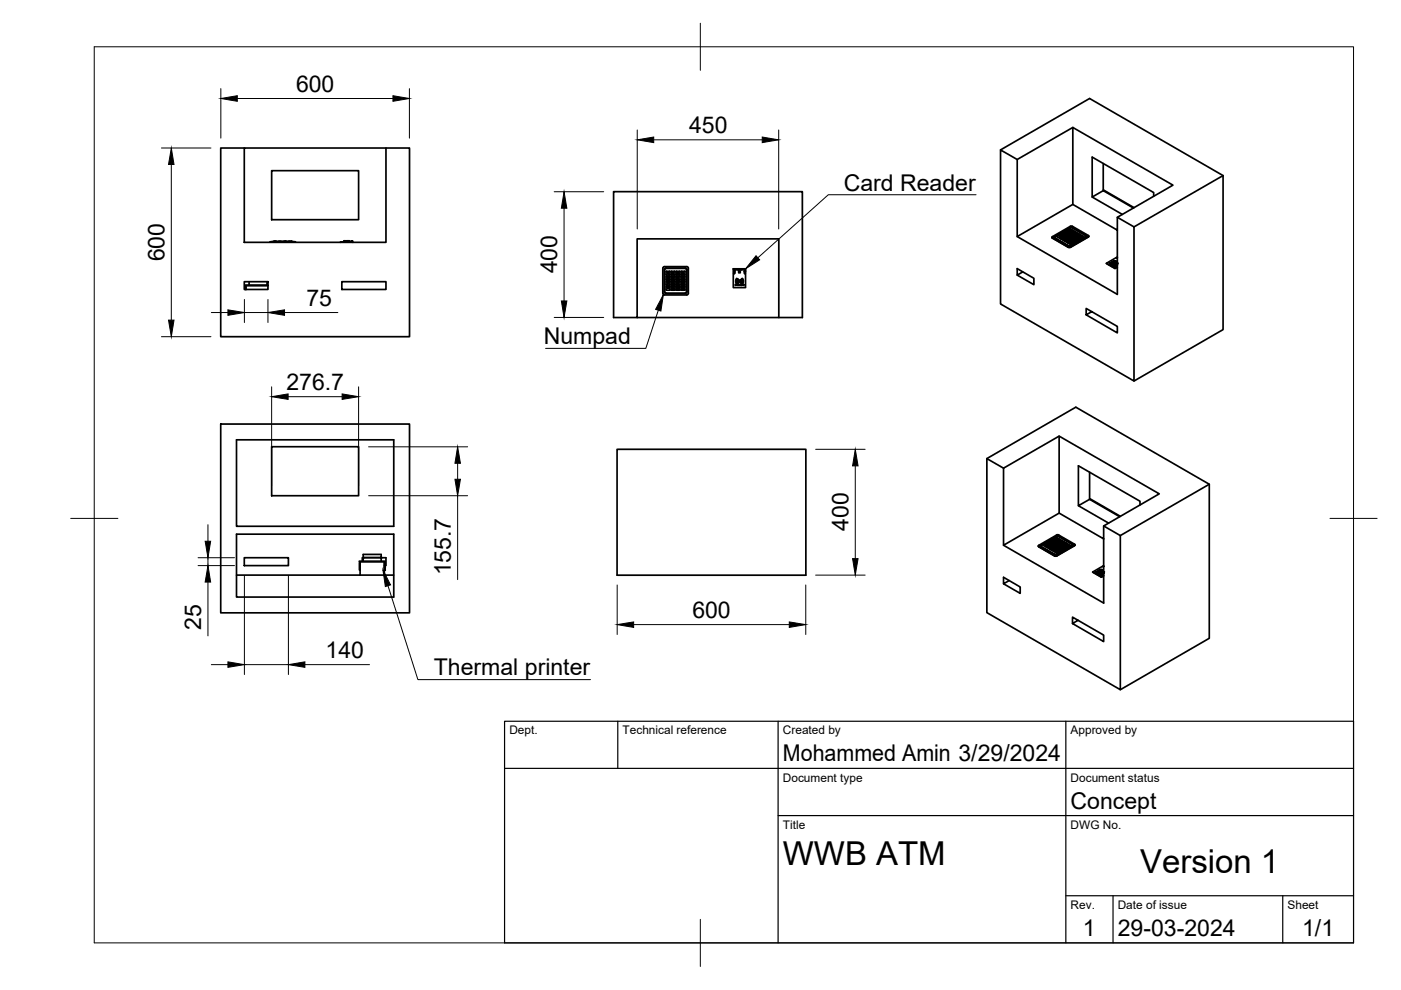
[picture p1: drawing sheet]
<svg xmlns="http://www.w3.org/2000/svg" width="297mm" height="210mm" viewBox="0 0 297 210" stroke-linecap="round" stroke-linejoin="round" font-family="sans-serif">
<!-- layer: Visible -->
<g fill="none" stroke="#000" stroke-width=".36">
<path d="M51.8 31.4h30v20h-30zM51.8 31.4h-5v40h40v-40h-5M57.6 36.2h18.4v10.4h-18.4zM212.1 31.8l18.9-10.9 28.3 16.3v32.7l-18.9 10.9M215.7 33.8l-3.6-2v32.6l28.3 16.4v-32.7l-3.5-2M227.5 27l-11.8 6.8v16.4l11.8-6.9M233.9 34.7v5.7M259.3 37.2l-18.9 10.9M51.8 59.7h5v1.7h-5zM52.8 59.7v.7M56.6 59.7v.7M57.2 51.3h5.5z"/>
<path d="M57.5 51.3h4.9M57.9 51.2h.1M58 51.2h.7M58 51.2h-.1M58.3 51.2h-.1M58.3 51.2h.1M58.4 51.2h.1M58.4 51.2h-.1M58.7 51.2h.1M59 51.2h.8M59 51.2h.1M59.2 51.2h.2"/>
<path d="M59.4 51.2h.2M59.8 51.2h.1M60.1 51.2h.8M60.1 51.2h.1M60.3 51.2h.1M60.5 51.2h-.2M60.6 51.2h-.1M60.9 51.2h.1M61.2 51.2h.1M61.2 51.2h.7M61.3 51.2h.1M61.8 51.2h-.4"/>
<path d="M61.9 51.2h.1M72.2 51.4h2.6M72.4 51.3h.1M72.5 59.7h9.3v1.7h-9.3zM72.7 51.3h.2M72.8 51.3h.1M72.9 51.3h.1M72.9 51.3v-.3v.3h.4M73 51.3h.1M73.1 51v.3zM73.1 51.3h.1M73.2 51.3h.1"/>
<path d="M73.2 51.3h.2M73.2 51l.1 .3zM73.3 51.3h.1M73.3 51.3h.4M73.4 51v.3zM73.4 51.3h.3M73.6 51v.3zM73.7 51.3h.4M73.7 51.3h.1M73.7 51.3l.1-.3v.3M73.8 51.3h.1M73.8 51.3h.2"/>
<path d="M73.9 51.3v-.3v.3M74 51.3h.1M74.1 51.3h.2M74.1 51.3v-.3v.3M74.5 51.1v.2M74.5 51.1h.2M74.5 51.1h.1M74.7 51.1h.1M74.7 51.1v.2M140.5 56.9v5.3M140.5 56.9l.4-.4 4.9 .1 .1 .3v5.3M140.9 57l.3-.2h4.1l.3 .2v4.9l-.1 .3h-4.3l-.3-.2z"/>
<path d="M140.9 57.2v4.7M140.9 57.2l.3-.3h4.1l.2 .2 .1 4.8-.3 .2M141.2 57.6v.7M141.2 58.7v.6M141.2 59.7v.7M141.2 59.3l.1 .1M141.2 58.3h.8M141.3 59.4h.7M141.3 58.6h.7M141.3 59.7h.7M141.3 59.6l-.1 .1M141.3 58.6l-.1 .1"/>
<path d="M141.5 59.8h.3l-.2 .5 .1-.4zM141.6 57.7h.1v.5zM141.7 58.8l.1 .4-.3-.1zM141.7 58.9l-.1 .1zM142 57.5l-.8 .1M142 59.6v.8M142 58.6v.8M142 57.5v.8M142.4 59.4h.6M142.4 58.6h.6M142.4 59.7h.6M142.4 58.6v.8"/>
<path d="M142.4 59.6l-.1 .8M142.6 57.8h.2l-.1 .3 .1 .1h-.3l.2-.3zM142.6 59.9h.2v.4h-.2zM142.6 58.8h.2l-.1 .1 .1 .1-.1 .2h-.2l.3-.1-.2-.1zM143 57.5l-.7 .1v.7h.7M143 57.5v.8M143 58.6v.8M143 59.6l.1 .8M143.4 57.5h.8v.8h-.8zM143.4 59.4h.7M143.4 58.6h.7M143.4 59.7h.7"/>
<path d="M143.4 58.6v.8M143.4 59.6v.8M143.6 59.9h.3l-.1 .4zM143.7 57.7l.2 .1v.2a.16 .16 0 0 1-.2 .2 .16 .16 0 0 1-.1-.2h.2zM143.8 58.8l.1 .3-.2 .1zM144.1 58.6v.8M144.1 59.6l.1 .8M144.5 57.5h.7v.8h-.7zM144.5 59.4h.7M144.5 58.6h.7M144.5 59.7h.7M144.5 58.6v.8"/>
<path d="M144.5 59.6l-.1 .8M144.7 58.8l.3 .1-.1 .3h-.2zM144.8 59l.1 .1zM144.8 58.9h.1zM144.8 57.7l.3 .5h-.5zM144.8 57.8l.1 .2h-.1zM145.2 58.6v.8M145.2 59.6v.8M155.5 57h2.6v4h-2.6zM155.7 57.7l.1 .1zM155.7 57.6h.1zM155.7 57.2l.1 .1z"/>
<path d="M155.7 57.4l.1 .1zM156.1 57h1.3l.1 .2h-1.4zM156.2 57.1h.1M156.2 59v.1M156.2 59.1a.81 .81 0 0 0 0 1.1M156.3 59.1a.69 .69 0 0 0 0 1M156.4 57.1h.1M156.4 59.2l-.1 .6 .1 .2M156.5 59.9h.1M156.5 59.3l-.1 .2 .1 .4v-.5M156.6 57.1h.1M156.6 59.8h.1"/>
<path d="M156.6 59.5v.3M156.6 59.4v.4M156.6 57.5h.4v.3h-.4zM156.7 57.1h.1M156.9 57.1h.1M157 59.4v.1M157 59.4v.4M157.1 57.1h.1M157.1 59.3h.1M157.1 59.4v.5M157.1 59.3l.1 .4-.1 .2M157.2 59.2l-.1 .1"/>
<path d="M157.2 59.2l.1 .3-.1 .5M157.2 57.1h.1M157.3 59.1a.69 .69 0 0 1 0 1M157.3 59.1a.71 .71 0 0 1 0 1.1M157.4 57.1h.1M157.8 57.2v.5l.3-.1M157.8 57.2l.1-.1 .2 .1M158 57.2v.4M216.9 57.7l-1.2 .6v-1.3l3.5 2v1.4l-3.5-2.1M223.5 50.3l.1 .2M223.6 50.3v-.1v.2l2.9 1.7M223.6 50.5l2.9 1.6"/>
<path d="M224.1 50.2h.1M224.1 50.2l.5-.4 .6 .4M224.2 50.2l.4 .3M224.6 50.5h.1M224.6 50.1h.1M224.7 50.1h.1M224.7 50v.1M224.9 50.1h.1M224.9 50.1h-.3M224.9 49.7v.1M224.9 50.6h.1M224.9 49.8l.5-.4 .6 .4"/>
<path d="M224.9 49.8l.5 .3 .6-.3M224.9 50.6l.6-.3 .5 .3M224.9 50.6l.5 .3M225.2 50.2l-.5 .3M225.2 50.6l.4-.1-.2 .2zM225.2 50.2h.1M225.3 50.6l.3-.1zM225.4 50.9h.1M225.4 49.6l.3 .1M225.6 50.5l-.3 .1M225.6 49.6h-.2h.2l-.4 .1h.5M225.6 50.5l-.2 .2-.2-.1"/>
<path d="M225.6 49.3l.5 .3M225.6 50.2h.1M225.6 51.1l.5 .3M225.6 51l.5-.3 .6 .3M225.6 50.2l.6-.4 .5 .4M225.6 49.3l.6-.3 .5 .3M225.6 49.3h.1M225.6 51v.1M225.7 50.2l.4 .3M225.7 49.7h-.5M225.7 49.7h.1M225.9 51h.2"/>
<path d="M226 50.2h.3M226 50.6l-.5 .3M226 49.7v.1M226 50.6h.1M226 49.2l.1 .1M226 50.2l.2-.2 .2 .1-.4 .1M226 51h.1M226 51.1h.2M226 50.2h.2zM226 50.2h.2M226.1 49.2h.2zM226.1 50.9v.1"/>
<path d="M226.2 51h.1M226.1 51h.1M226.1 50.5h.1M226.1 51.3h.1M226.2 50.1h.1M226.2 51.1h-.1M226.2 51.1l.2-.1-.3-.1-.2 .1 .2 .1M226.3 49.2h-.2M226.3 51.1h-.1M226.3 50.1h.1M226.4 50.9l-.1 .1M226.4 51h-.2"/>
<path d="M226.4 50.1l-.1 .1M226.4 48.9l.5 .3 .6-.3M226.4 51.5l.5 .3 .6-.3M226.4 51.5l.5-.4 .6 .4M226.4 48.8l.5-.3 .6 .3M226.4 48.8v.1M226.4 50.1h.1M226.4 51.5h.1M226.4 49.2l-.4 .2M226.4 49.2l-.2 .2M226.4 49.2h-.4l.2 .2M226.4 51h-.1"/>
<path d="M226.5 52.1h.4M226.7 51.5l.3-.2 .2 .1-.2 .2zM226.7 50.2l-.5 .3M226.7 49.7h.3M226.7 49.3h.1M226.7 51v.1M226.7 50.2h.1M226.7 51.1l-.5 .3M226.7 49.3l-.6 .3M226.8 51.5l.3-.1zM226.8 49.7h.1M226.8 49.6l.1 .1"/>
<path d="M226.9 50.5v.1M226.9 50.5h.3l-.4 .2zM226.9 50.5h.1M226.9 48.3l-3.3 1.8v.4M226.9 50.9h.1M226.9 48.2l.5 .1 2.9 1.6v.3M226.9 48l-3.8 2.2M226.9 48h.5M226.9 48.7l-.1 .2M226.9 48.7h.2M226.9 48.7h.1M227 49.6h.2"/>
<path d="M227 49.7h.1M227.1 50.5h.1M227.1 50.5h-.2M227.1 51.4l-.3 .1M227.1 48.8l-.3 .1M227.1 48.8l-.3 .2M227.2 51.4l-.3 .2-.2-.1M227.2 51.1l.4 .3M227.2 50.2h.1M227.2 49.3l.6 .3M227.2 50.5l-.5 .1M227.2 51l.4-.3 .6 .3"/>
<path d="M227.2 50.2l.4-.4 .6 .4M227.2 49.3l.5-.3 .5 .3M227.2 49.3h.1M227.2 51v.1M227.2 51.4h.1M227.2 50.2l.4 .3M227.2 49.6h-.2v.2M227.2 49.6l-.5 .1 .3 .1M227.4 48l3.4 2.1-4 2.3h-.3l-3.3-2v-.2M227.4 49.3l.3 .1M227.4 49.3l.5-.1-.3 .1v.1zM227.5 51l.2 .1"/>
<path d="M227.5 50.6l-.5 .3M227.5 50.6l-.5-.3-.6 .3 .5 .3M227.5 49.8l-.5-.4-.6 .3 .5 .4 .6-.3M227.5 48.8v.1M227.5 51.5h.1M227.5 48.9h.1M227.5 50.6h.1M227.5 49.7v.1M227.5 50.9h.3l.2 .1-.4-.1 .1 .2-.1 .1zM227.5 51h.5M227.6 49.2h.2M227.6 51.3h.2"/>
<path d="M227.6 50.5h.2M227.7 50.2h-.1M227.9 49.2l-.3 .1M227.9 50.6h.1M227.9 49.7v.1M227.9 50.1l-.4 .1h.3M227.9 50.1l-.4 .1M227.9 49.8l.5-.4 .6 .4M227.9 50.1h-.2M227.9 49.8l.6 .3 .5-.3M227.9 50.6l.6-.3 .5 .3M227.9 50.6l.5 .3"/>
<path d="M228.2 50.6h.3M228.2 50.6l.3-.2 .1 .1-.1 .2zM228.2 49.7h.3M228.2 50.2l-.5 .3M228.2 51.1l-.5 .3M228.2 50.2h.1M228.2 49.3l-.5 .3M228.2 49.3h.1M228.2 51v.1M228.3 50.6h.2zM228.3 50.6h.2M228.3 49.7h.1"/>
<path d="M228.4 49.7h.1M228.4 50.9h.1M228.4 49.6h.2M228.4 49.6l.3 .1-.3 .1-.2-.1h.1M228.4 49.6h.2l-.3 .1M228.5 50.5h.1zM228.5 50.5h.1M228.6 50.5l-.1 .1M228.6 50.5h.1M228.7 49.6l-.2 .1M228.7 50.2h.1M228.7 50.2l.5-.4 .5 .4"/>
<path d="M228.7 50.2l.5 .3M228.9 50.1l.3 .1M229 50.6l-.5 .3M229 50.6h.1M229 49.7v.1M229.1 50.1h.2zM229.2 50.5h.1M229.3 50.1h-.2M229.4 50.1l-.3 .2M229.4 50.1l-.2 .2-.3-.1M229.4 50.1l-.5 .1M229.7 50.2l-.4 .3"/>
<path d="M229.8 50.2h-.1M230.2 49.9l-3.1-1.7-3.5 2M230.2 50.2l-3.3 1.9M230.2 49.9l.1 .2M230.2 49.9v.3M230.3 50.2l-3.3 1.9h-.5M230.4 50.1l-.1 .1M230.8 50.1h.1M230.8 50.1l-4 2.4-.3-.1-3.5-2.1M231.6 41.8l6.4 3.7M233.9 40.3l6.5 3.7M234.6 55.8l1.8 1.1"/>
<path d="M235.2 55.8h.2M235.2 55.7l.2 .1zM235.4 55.9h.1M235.4 55.9h.2zM235.6 55.9h.1M235.5 55.9h.1M235.5 55.9v.1M235.5 56h.1M235.5 56h.2M235.6 56h-.1M235.6 56h.1M235.6 55.8a.68 .68 0 0 1 .8-.5 .7 .7 0 0 0-.8 .5"/>
<path d="M235.6 55.9v.1M235.6 55.9l.1 .1M235.6 56h.1zM235.6 55.8h.1M235.6 56.1l.2-.1zM235.6 56.1h.1M235.7 56.1l.1-.1zM235.7 56h-.1M235.8 56l-.1 .1M235.8 55.8h.1M235.8 56.1h.1M235.8 56.1h.2z"/>
<path d="M235.9 55.8h.1M235.9 56.1h.1M235.9 56.2h.1M236 56.1l-.1 .1M236 56.2h.1M236 56.2h-.1M236 56.3h.1M236 55.8h.1M236.1 56.2v.1M236.1 56.2h.1M236.1 56.2h-.2M236.1 56.3h.1"/>
<path d="M236.1 56.2l.1 .1M236.1 56.3h-.1M236.2 56.4h.1M236.2 56.3h.1M236.2 56.3h-.1M236.2 55.8h.1M236.2 56.3v.1M236.3 56.3h-.1M236.3 56.3l-.1 .1M236.3 55.7l.3 .1-.3 .1zM236.3 55.7l.3 .1zM236.4 56.5h.2"/>
<path d="M236.4 56.4l.2 .1zM236.4 55.4l-.3 .1-.3 .3M236.4 56.2h.5l-.5 .1M236.4 55.5h.1M236.4 55.6v.1M236.4 56h.1M236.4 55.6l-.2 .2M236.4 56l.5-.2zM236.4 56.1l.5-.1zM236.4 55.5l-.5 .3M236.4 55.6l-.3 .2M236.4 55.6l-.4 .2"/>
<path d="M236.6 55.8h-.3h.3M236.7 55.8l-.3 .2M236.7 55.8h.1M236.9 54.5l-2.3 1.3 1.8 1.1 .5-.3M236.9 48.8l-9.4-5.5v-16.3l21.2 12.3-11.8 6.8v16.3l-21.2-12.2M236.9 56.7l-.5 .2M236.9 54.6l-.2 .1M236.9 56.1l-.5 .1M244.6 41.6v-.8l-13-7.5v8.5l2.3-1.4 6.4 3.7M52.1 60.6v.8v-.6h-.1v.6M56.8 60.4l-4.8 .1 4.8 .1M135.1 67.3v-16.7h30v16.7h-35v-26.7h40v26.7h-5"/>
<path d="M140.5 62.2l.4 .3h4.7l.3-.3M140.9 61.9l.3 .2M141.2 62.2h4.1M141.2 60.8v.7M141.2 61.5h.8M141.2 60.4l.8 .1M141.5 60.9h.2v.2h-.2zM142 60.7l-.8 .1M142 60.7v.8M142 61.5h.1M142 60.4v.1M142.3 60.4l.7 .1"/>
<path d="M142.3 61.5h.7M142.6 60.9l.2 .1-.1 .4-.1-.1zM142.6 61h.2l-.1 .3zM143 60.7h-.7v.8M143 60.7l.1 .8M143.1 60.4l-.1 .1M143.1 61.5h-.1M143.4 61.5h.8M143.4 61.5v-.8h.7l.1 .8M143.4 60.4h.8M143.7 60.9l.2 .1-.1 .4v-.2l-.1 .2-.1-.2zM143.8 61.1h.1"/>
<path d="M144.4 60.4h.8M144.4 61.5h.8M144.4 61.5l.1-.8h.7v.8M144.7 60.9l.3 .1-.1 .4h-.2zM144.7 61h.2v.3h-.2zM156.2 60.3l.1 .2zM156.3 60.4h.1M156.2 60.2h.1M156.3 60.3l.1 .2zM156.5 60.3v.2zM156.5 60.3l.1 .2zM156.5 60.4l.1 .1z"/>
<path d="M156.7 60.4h.1M156.7 60.3l.2 .2zM156.8 60.4h.1M157 60.3l.1 .2zM157.1 60.3l.1 .2zM157.1 60h.1M157.2 60.4l.1 .1zM231.5 66.1l-1.2 .7v-1.4l6.6 3.8v1.4l-6.6-3.8M46.8 89.9h40v40h-40zM50.1 93.3h33.4v18.3h-33.4zM57.6 94.7h18.4v10.4h-18.4zM130.8 95.3h40.1v26.7h-40.1z"/>
<path d="M209.2 97.2l18.9-10.9 28.3 16.4v32.6l-18.9 10.9M212.8 99.3l-3.6-2.1v32.7l28.3 16.3v-32.6l-3.5-2.1M224.6 92.5l-11.8 6.8v16.3l11.8-6.8M50.1 113.3h33.4v13.3h-33.4zM51.8 118.3h9.4v1.6h-9.4zM76.2 119h5.4l.1 .1zM76.2 119.3h.1v1.6h-.1zM76.3 119.1v2.8M77 119v-.8h3.8v.8M77 117.6h3.8v.6h-3.8zM77 118.3h-.2v.7M80.8 118.3h1v1.6h-.2"/>
<path d="M81.5 119.3h.1v1.6h-.1zM81.5 119.1v2.8M220.1 115.8l.2 .1M220.7 115.7v-.1v.3M220.7 115.6l3.3-1.9 .3-.1 3.1 1.7v.3M221.2 115.6l.5 .3 .6-.3M221.2 115.6l.5-.3 .6 .3M221.2 115.6h.1M221.7 115.6h.2M221.7 115.5h.1M221.8 115.5h.1M222 115.5h-.3"/>
<path d="M222 116.1l.5-.4 .6 .4M222 115.2l.5-.4 .6 .4M222 115.5h-.1M222 115.2h.1M222 116.1h.1M222 116.1l.5 .3 .5-.3M222.3 116l.4-.1-.2 .2zM222.3 115.6h.1M222.4 116h.3zM222.5 115l.2 .1-.4 .1 .5-.1M222.5 115l.3 .1M222.5 115l.2 .1"/>
<path d="M222.7 116h-.3M222.7 116l-.2 .1-.2-.1M222.7 114.7l.1 .1M222.7 115.6l.5 .3 .6-.2M222.7 115.6l.5-.3 .6 .3M222.7 114.7l.6-.3 .5 .3M222.7 114.7v.1M222.7 115.6h.1M222.8 115.1h.1M222.8 114.8l.4 .3M222.8 116.5l.4 .3M222.8 115.1l-.5 .1"/>
<path d="M223 116.5h.2M223 115.6h.1M223.1 114.7h.4l-.3 .1zM223.1 115.2h.1M223.1 114.7l.1 .1M223.1 115.2l-.5 .3-.6-.3M223.1 116.1h.1M223.1 115.7l.2-.2h.2l-.4 .2M223.1 116.4h.4l-.3 .2zM223.1 116.4v.1M223.1 116.5l.2 .1M223.1 115.6h.2z"/>
<path d="M223.1 115.6h.1M223.2 115.6h.1M223.2 114.7h.2zM223.2 116.4h.1M223.2 115h.1M223.2 116.8h.1M223.3 116.5h.1M223.2 116.5h.1M223.3 115.5h.1zM223.3 115.5h.1M223.4 114.8h-.3M223.4 114.7h-.2"/>
<path d="M223.4 116.5l-.1 .1M223.5 116.3l-.1 .1M223.5 116.5h-.2M223.5 115.5l-.2 .2-.3-.1M223.5 114.3h.1M223.5 116.1h.1M223.5 116.9v.1M223.5 115.2l.6 .3M223.5 116.9l.5-.3 .6 .3M223.5 115.2l.5-.4 .6 .4M223.5 114.3l.5-.3 .6 .3M223.5 115.2h.1"/>
<path d="M223.5 116v.1M223.5 116.9h.1M223.5 116.1l.6 .3M223.5 117l.6 .2M223.5 116l.6-.3 .5 .4M223.5 116h.1M223.5 114.4l.5 .2M223.5 114.7l-.2 .1M223.5 116.4l-.1 .1M223.7 116.9l.4-.2 .1 .1-.1 .2zM223.8 115.2h.3M223.8 115.1h.5h-.3v.2z"/>
<path d="M223.8 114.8l-.5 .3M223.8 116.5l-.5 .3M223.8 116.5l-.6-.3-.4 .3M223.8 116.1l.3-.2h.1zM223.8 114.7v.1M223.8 115.6h.1M223.8 116.5h.1M223.9 116.9l.3-.1zM223.9 115.2h.1M223.9 115.1l.1 .1M223.9 116h.1M224 114.6h.1"/>
<path d="M224 113.7l-3.3 1.9M224 114.1l.2 .1M224.1 115.1h.2M224.1 114.2l-.3 .2 .4-.2-.4 .2M224.1 115.2h.1M224.2 116h-.2M224.2 116.9h-.3M224.2 116.9l-.2 .1-.3-.1M224.2 116.5h.1M224.2 115.6l.5 .3 .6-.3M224.2 114.7l.1 .1M224.2 116l-.4 .1"/>
<path d="M224.2 115.6l.5-.3 .6 .3M224.2 114.7l.6-.3 .5 .3M224.2 114.7v.1M224.2 115.6h.1M224.2 116.9h.1M224.3 116.4l.5-.2 .5 .3M224.3 116.4h.1M224.3 116.5l.4 .3M224.3 114.8l.4 .3M224.5 113.7l2.8 1.7M224.5 114.7l.3 .1M224.5 114.7h.4l-.2-.1h.1l.2 .1-.3 .1v.1z"/>
<path d="M224.6 116.5l.2 .1M224.6 115.6h.3M224.6 116.4l.2-.1 .2 .2-.3-.1 .1 .2h-.1zM224.6 114.4l-.5 .2M224.6 116.1l-.5 .3M224.6 117l-.5 .2M224.6 115.2h.1M224.6 116.5h.1M224.6 116.9h.1M224.6 116.1h.1M224.6 116.9v.1M224.6 115.2l-.5 .3"/>
<path d="M224.6 114.3h.1M224.6 116.5h.4M224.7 114.6l.2 .1M224.7 116.8h.2M224.7 115h.2M224.8 115.6h-.2M224.9 115.6h.1M225 115.5l-.4 .2M225 115.5h-.4v.2M225 115.5l-.2 .1M225 114.7l-.3 .1M225 116.1h.1"/>
<path d="M225 115.2l.5 .3 .6-.3M225 115.2l.5-.4 .6 .4M225 114.7h.1M225 115.2h.1M225 116v.1M225 116.1l.5 .3 .6-.3M225 116l.6-.3 .5 .4M225 116h.1M225 116.5h.1M225.3 116l.3 .1M225.3 116l.3-.1 .1 .1-.1 .1zM225.3 116.5l-.5 .3"/>
<path d="M225.3 114.8l-.5 .3M225.3 115.2h.3M225.3 114.7v.1M225.3 115.6h.1M225.3 116.5h.1M225.4 116h.1zM225.4 116l.1 .1M225.4 115.2h.1M225.5 115.1v.1M225.5 115l.2 .1M225.5 115l.2 .1-.4 .1h.1M225.5 115l.2 .1h-.3"/>
<path d="M225.5 116h.2zM225.6 115.9h.1M225.6 115.2h.1M225.6 115.9l-.1 .1M225.6 115.9l.1 .1M225.7 115.1l-.1 .1M225.7 116h-.1M225.7 116h.1M225.8 115.6h.1M225.8 115.6l.5-.3 .5 .3M225.8 115.7l.5 .2M226 115.6l.3 .1"/>
<path d="M226 115.6l.5-.1-.2 .3zM226.1 115.2h.1M226.1 116.1h.1M226.2 115.6l.2-.1zM226.4 115.5l-.2 .1M226.5 115.5l-.3 .2M226.8 115.6h.1M226.8 115.6l-.5 .3M227.3 115.4l-3.1-1.7-3.6 2 .1 .2-.1-.2M227.3 115.4l.1 .1M227.3 115.4v.2l-3.4 2-3.2-1.7M227.4 115.7l-3.5 1.9h-.3l-2.9-1.7"/>
<path d="M227.5 115.5l-.1 .2M227.5 115.5h.1M227.9 115.5l-.1 .2-3.9 2.2h-.3l-3.4-2 3.7 2 4-2.4-3.4-2.1h-.3l-3.9 2.2v.3M228.6 107.2l6.4 3.7M231 105.7l6.5 3.8M231 100.1v5.8M234 119.9l-2.3 1.4 1.8 1 .5-.2M234 114.3l-9.4-5.5v-16.3l21.2 12.2-11.8 6.8v16.4l-21.2-12.3M241.7 107.1v-.8l-13.1-7.5v8.4l2.4-1.3 6.4 3.7M256.4 102.7l-18.9 10.9M50.1 121.9h33.4M76.3 120.4h.1"/>
<path d="M76.3 120.9h.1M214 123.1l-1.2 .7v-1.4l3.5 2.1v1.3l-3.5-2M228.6 131.5l-1.2 .7v-1.4l6.6 3.9v1.3l-6.6-3.8M231.7 121.3l1.8 1M232.3 121.3h.2M232.3 121.2h.2zM232.5 121.4l.2-.1zM232.5 121.4h.1M232.6 121.4h.1M232.6 121.3l.1 .1M232.6 121.4h.2M232.7 121.4h.1"/>
<path d="M232.7 121.4h-.1M232.7 121.5h.1M232.7 121.5l.1-.1-.1 .1M232.7 121.3h.1M232.7 121.5h.2zM232.8 121.5h.1zM232.8 121.4l-.1 .1M232.9 121.5v.1M232.9 121.6h.1M232.9 121.6h.2zM233 121.6h.1M233 121.3h.1"/>
<path d="M233 121.6h-.1M233 121.7h.1M233 121.6l.1 .1M233.1 121.6h-.1M233.1 121.6l-.1 .1M233.1 121.6h.1M233.1 121.7h.1M233.1 121.3h.1M233.1 121.2l.4-.2-.3 .2M233.2 121.7h.1M233.2 121.7h-.1M233.2 121.7l.1 .1"/>
<path d="M233.2 121.7v.1M233.3 121.8h.1M233.3 121.7h.1M233.3 121.7h-.1M233.3 121.7l-.1 .1M233.3 121.1h.2l-.2 .1zM233.4 121.2h.3zM233.4 121.2h.3l-.3 .1zM233.5 121.9h.1M233.5 121.9h.2zM233.5 120.9h.1M233.5 120.9v.1"/>
<path d="M233.5 121.1h.1M233.5 121.6v.1M233.5 120.9l-.5 .1-.1 .2M233.5 120.8a.67 .67 0 0 0-.8 .4 .7 .7 0 0 1 .8-.4M233.5 120.9l-.5 .3 .5-.3M233.8 121.2l-.3 .2M233.9 121.2l-.4 .3 .5-.3M233.9 121.3h.1M234 121.4l-.5 .2M234 122.1l-.5 .3M234 121.6l-.5 .1 .5-.1M234 120.1h-.2h.2"/>
<path d="M234 120.1h-.2M234 121.5l-.5 .1"/>
<circle cx="142.7" cy="60" r=".05"/>
<circle cx="143.8" cy="59.1" r=".07"/>
<circle cx="143.8" cy="60" r=".06"/>
<circle cx="155.6" cy="58" r=".1"/>
<circle cx="155.8" cy="57.3" r=".03"/>
<circle cx="156.8" cy="59.6" r=".16"/>
<circle cx="157.9" cy="58" r=".1"/>
<circle cx="226.3" cy="50.1" r=".04"/>
<circle cx="227" cy="50.5" r=".06"/>
<circle cx="227.6" cy="50.2" r=".05"/>
<circle cx="142.7" cy="60.2" r=".07"/>
<circle cx="144.8" cy="60" r=".2"/>
<circle cx="155.9" cy="60.4" r=".1"/>
<circle cx="156.9" cy="60.4" r=".07"/>
<circle cx="157.6" cy="60.4" r=".1"/>
<circle cx="224.1" cy="116" r=".06"/>
<circle cx="224.7" cy="115.6" r=".04"/>
</g>
<g fill="#000">
<circle cx="72.4" cy="51.3" r=".18"/>
<circle cx="72.5" cy="51.3" r=".18"/>
<circle cx="72.7" cy="51.3" r=".18"/>
<circle cx="72.9" cy="51.3" r=".18"/>
<circle cx="73" cy="51.3" r=".18"/>
<circle cx="73.2" cy="51.3" r=".18"/>
<circle cx="73.4" cy="51.3" r=".18"/>
<circle cx="73.5" cy="51.3" r=".18"/>
<circle cx="73.6" cy="51.3" r=".18"/>
<circle cx="73.8" cy="51.3" r=".18"/>
<circle cx="74" cy="51.3" r=".18"/>
<circle cx="74.3" cy="51.3" r=".18"/>
<circle cx="156.3" cy="59.2" r=".18"/>
<circle cx="156.5" cy="59.3" r=".18"/>
<circle cx="157" cy="59.8" r=".18"/>
<circle cx="157.2" cy="59.2" r=".18"/>
<circle cx="223.5" cy="50.3" r=".18"/>
<circle cx="225.2" cy="50.6" r=".18"/>
<circle cx="225.6" cy="50.5" r=".18"/>
<circle cx="226.3" cy="50.2" r=".18"/>
<circle cx="226.7" cy="49.7" r=".18"/>
<circle cx="227.2" cy="50.5" r=".18"/>
<circle cx="227.5" cy="50.2" r=".18"/>
<circle cx="228" cy="51" r=".18"/>
<circle cx="228.2" cy="49.7" r=".18"/>
<circle cx="228.5" cy="50.6" r=".18"/>
<circle cx="228.7" cy="49.6" r=".18"/>
<circle cx="235.4" cy="55.9" r=".18"/>
<circle cx="235.5" cy="55.9" r=".18"/>
<circle cx="235.5" cy="56" r=".18"/>
<circle cx="235.6" cy="55.9" r=".18"/>
<circle cx="235.6" cy="55.8" r=".18"/>
<circle cx="235.6" cy="56.1" r=".18"/>
<circle cx="235.8" cy="55.8" r=".18"/>
<circle cx="235.8" cy="56.1" r=".18"/>
<circle cx="235.8" cy="56" r=".18"/>
<circle cx="235.9" cy="56.1" r=".18"/>
<circle cx="235.9" cy="56.2" r=".18"/>
<circle cx="235.9" cy="55.8" r=".18"/>
<circle cx="236" cy="56.1" r=".18"/>
<circle cx="236" cy="55.8" r=".18"/>
<circle cx="236" cy="56.3" r=".18"/>
<circle cx="236.1" cy="56.3" r=".18"/>
<circle cx="236.1" cy="56.2" r=".18"/>
<circle cx="236.2" cy="55.8" r=".18"/>
<circle cx="236.2" cy="56.3" r=".18"/>
<circle cx="236.3" cy="55.8" r=".18"/>
<circle cx="236.3" cy="56.3" r=".18"/>
<circle cx="236.4" cy="56.1" r=".18"/>
<circle cx="236.4" cy="55.4" r=".18"/>
<circle cx="236.4" cy="55.3" r=".18"/>
<circle cx="236.4" cy="56" r=".18"/>
<circle cx="236.4" cy="55.7" r=".18"/>
<circle cx="236.4" cy="56.2" r=".18"/>
<circle cx="236.4" cy="56.3" r=".18"/>
<circle cx="236.4" cy="55.6" r=".18"/>
<circle cx="236.4" cy="55.5" r=".18"/>
<circle cx="236.6" cy="55.8" r=".18"/>
<circle cx="236.7" cy="55.8" r=".18"/>
<circle cx="236.9" cy="55.8" r=".18"/>
<circle cx="156.3" cy="60.1" r=".18"/>
<circle cx="157.2" cy="60.1" r=".18"/>
<circle cx="77" cy="118.2" r=".18"/>
<circle cx="80.8" cy="118.2" r=".18"/>
<circle cx="81.5" cy="119.9" r=".18"/>
<circle cx="220.6" cy="115.8" r=".18"/>
<circle cx="222.3" cy="116" r=".18"/>
<circle cx="222.7" cy="116" r=".18"/>
<circle cx="223.4" cy="115.6" r=".18"/>
<circle cx="223.8" cy="115.2" r=".18"/>
<circle cx="224.2" cy="116" r=".18"/>
<circle cx="224.6" cy="115.6" r=".18"/>
<circle cx="225" cy="116.5" r=".18"/>
<circle cx="225.3" cy="115.2" r=".18"/>
<circle cx="225.6" cy="116.1" r=".18"/>
<circle cx="225.7" cy="115.1" r=".18"/>
<circle cx="81.5" cy="120.4" r=".18"/>
<circle cx="81.5" cy="120.9" r=".18"/>
<circle cx="232.5" cy="121.4" r=".18"/>
<circle cx="232.6" cy="121.3" r=".18"/>
<circle cx="232.6" cy="121.4" r=".18"/>
<circle cx="232.7" cy="121.4" r=".18"/>
<circle cx="232.7" cy="121.3" r=".18"/>
<circle cx="232.7" cy="121.5" r=".18"/>
<circle cx="232.9" cy="121.3" r=".18"/>
<circle cx="232.9" cy="121.5" r=".18"/>
<circle cx="232.9" cy="121.6" r=".18"/>
<circle cx="233" cy="121.6" r=".18"/>
<circle cx="233" cy="121.3" r=".18"/>
<circle cx="233" cy="121.7" r=".18"/>
<circle cx="233.1" cy="121.6" r=".18"/>
<circle cx="233.1" cy="121.3" r=".18"/>
<circle cx="233.1" cy="121.7" r=".18"/>
<circle cx="233.2" cy="121.6" r=".18"/>
<circle cx="233.2" cy="121.7" r=".18"/>
<circle cx="233.3" cy="121.3" r=".18"/>
<circle cx="233.3" cy="121.7" r=".18"/>
<circle cx="233.4" cy="121.3" r=".18"/>
<circle cx="233.4" cy="121.8" r=".18"/>
<circle cx="233.5" cy="121.7" r=".18"/>
<circle cx="233.5" cy="121.1" r=".18"/>
<circle cx="233.5" cy="121.5" r=".18"/>
<circle cx="233.5" cy="120.8" r=".18"/>
<circle cx="233.5" cy="121.6" r=".18"/>
<circle cx="233.5" cy="120.9" r=".18"/>
<circle cx="233.5" cy="121" r=".18"/>
<circle cx="233.5" cy="121.4" r=".18"/>
<circle cx="233.7" cy="121.3" r=".18"/>
<circle cx="233.8" cy="121.3" r=".18"/>
<circle cx="234" cy="121.3" r=".18"/>
</g>
<!-- layer: BORDER -->
<path d="M20 9.9h267v190h-267zM148.5 4.9v10M15 109.9h10M282 109.9h10M148.5 194.9v10" fill="none" stroke="#000" stroke-width=".21"/>
<!-- layer: TITLEBLOCK -->
<path d="M107 152.9h180v47h-180zM131 152.9v10M165 152.9v47M226 152.9v47M107 162.9h180M165 172.9h122M226 189.9h61M236 189.9v10M272 189.9v10" fill="none" stroke="#000" stroke-width=".25"/>
<!-- layer: FD_Dimensions -->
<g fill="none" stroke="#000" stroke-width=".21">
<path d="M46.8 18.8v10.5M86.8 18.8v10.5M34.2 31.4h10.5M36.3 34.9v33M50.3 20.9h33M135.1 27.6v20.9M138.6 29.6h23M165.1 27.6v20.9M117.5 40.7h10.5M119.6 44.1v19.7M34.2 71.4h10.5M44.8 66.3h3.5"/>
<path d="M51.8 63.5v4.9M51.8 66.3h5M56.8 63.5v4.9M60.3 66.3h11.3M117.5 67.3h10.5M57.6 82v21M61.1 84.1h11.4M76 82v21M78.1 94.7h21M97 98.2v3.4M172.9 95.3h10.5M181.3 98.8v19.6"/>
<path d="M42 118.3h7.7M42 119.9h7.7M44.1 111.2v3.6M44.1 118.3v1.6M78.1 105.1h21M97 105.1v17.8M44.1 123.4v11.4M51.8 122v21M61.2 122v21M130.9 124v10.5M134.3 132.4h33M170.8 124v10.5"/>
<path d="M172.9 121.9h10.5M44.8 140.9h3.5M51.8 140.9h9.4M64.6 140.9h13.7"/>
</g>
<g fill="#000" stroke="#000" stroke-width=".21">
<path d="M36.3 31.4l.6 3.5h-1.2zM46.8 20.9l3.5-.6v1.2zM83.3 20.3l3.5 .6-3.5 .6zM135.1 29.6l3.5-.5v1.1zM161.6 29.1l3.5 .5-3.5 .6zM119.6 40.7l.6 3.4h-1.2zM35.7 67.9h1.2l-.6 3.5zM48.3 65.7l3.5 .6-3.5 .6zM56.8 66.3l3.5-.6v1.2zM119 63.8h1.2l-.6 3.5zM57.6 84.1l3.5-.6v1.2zM72.5 83.5l3.5 .6-3.5 .6z"/>
<path d="M97 94.7l.6 3.5h-1.1zM181.3 95.3l.6 3.5h-1.1zM43.5 114.8h1.2l-.6 3.5zM96.5 101.6h1.1l-.6 3.5zM180.8 118.4h1.1l-.6 3.5zM44.1 119.9l.6 3.5h-1.2zM130.9 132.4l3.4-.5v1.1zM167.3 131.9l3.5 .5-3.5 .6zM48.3 140.3l3.5 .6-3.5 .6zM61.2 140.9l3.4-.6v1.2z"/>
</g>
<!-- layer: Leaders -->
<path d="M160.3 54.2l.8 .9-3 1.9zM140.7 62.5l-.6 3.4-1.1-.3zM81.2 120.9l1.6 3.1-1.1 .4z" fill="#000" stroke="#000" stroke-width=".21"/>
<path d="M206.9 41.3h-31.3l-14.9 13.4M139.6 65.8l-2.7 8.1h-21.2M82.3 124.2l6.3 19.9h36.6" fill="none" stroke="#000" stroke-width=".21"/>
<g font-size="7">
<text x="166" y="183.4">WWB ATM</text>
<text x="241.7" y="185.2">Version 1</text>
</g>
<g font-size="4.9">
<text x="62.8" y="19.4">600</text>
<text x="146.1" y="28.2">450</text>
<text x="178.9" y="40.6">Card Reader</text>
<text x="34.9" y="55.4" transform="rotate(-90 34.9 55.4)">600</text>
<text x="118.2" y="58" transform="rotate(-90 118.2 58)">400</text>
<text x="65" y="64.8">75</text>
<text x="115.3" y="72.9">Numpad</text>
<text x="60.7" y="82.6">276.7</text>
<text x="179.9" y="112.6" transform="rotate(-90 179.9 112.6)">400</text>
<text x="95.6" y="122" transform="rotate(-90 95.6 122)">155.7</text>
<text x="146.8" y="131">600</text>
<text x="42.6" y="133.6" transform="rotate(-90 42.6 133.6)">25</text>
<text x="69" y="139.5">140</text>
<text x="92" y="143.1">Thermal printer</text>
<text x="166" y="161.4">Mohammed Amin 3/29/2024</text>
<text x="227" y="171.4">Concept</text>
<text x="229.6" y="198.6">1</text>
<text x="237" y="198.4">29-03-2024</text>
<text x="276.1" y="198.6">1/1</text>
</g>
<g font-size="2.5">
<text x="108" y="155.7">Dept.</text>
<text x="132" y="155.7">Technical reference</text>
<text x="166" y="155.7">Created by</text>
<text x="227" y="155.7">Approved by</text>
<text x="166" y="165.7">Document type</text>
<text x="227" y="165.7">Document status</text>
<text x="166" y="175.7">Title</text>
<text x="227" y="175.7">DWG No.</text>
<text x="227" y="192.7">Rev.</text>
<text x="237" y="192.7">Date of issue</text>
<text x="273" y="192.7">Sheet</text>
</g>
</svg>
